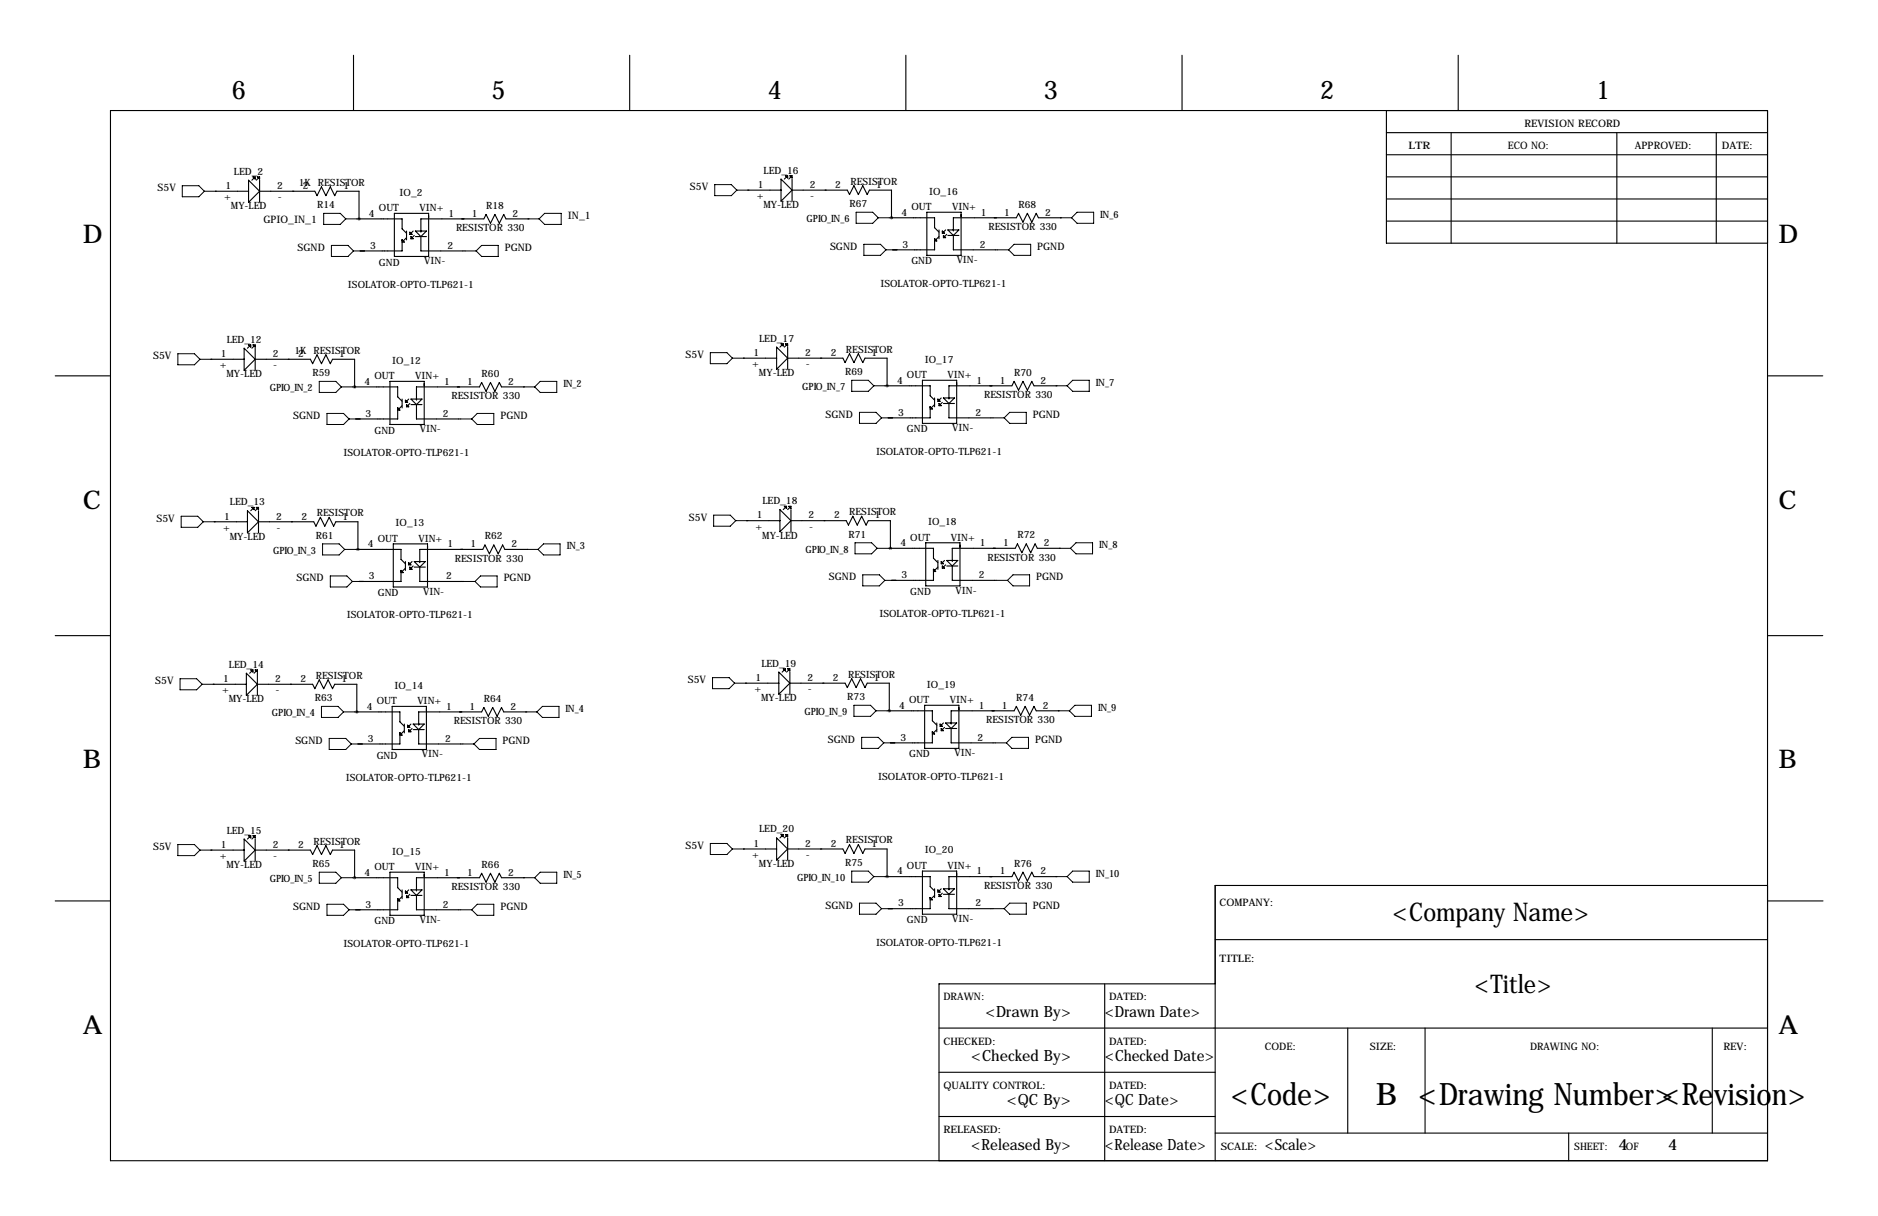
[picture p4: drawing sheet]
<svg xmlns="http://www.w3.org/2000/svg" width="432mm" height="279mm" viewBox="0 0 432 279" stroke-linecap="round" stroke-linejoin="round" font-family="sans-serif">
<g fill="none" stroke="#000" stroke-width=".25">
<path d="M81.3 12.7v12.7M144.8 12.7v12.7M208.3 12.7v12.7M271.8 12.7v12.7M335.3 12.7v12.7M25.4 25.4h381v241.3h-381zM318.8 30.5h87.6M318.8 35.6h87.6M318.8 25.4v30.5h87.6M333.7 30.5v25.4M371.8 30.5v25.4M394.6 30.5v25.4"/>
<path d="M49.5 43.9h.1M49.5 43.9h7.6M57.1 41.4l2.6 2.5-2.6 2.6zM58.2 40.6h.5v.5zM58.4 40.9l-.5 .5M59.2 40.6h.5v.5zM59.4 40.9l-.5 .5M59.7 43.9h12.7l.5 1.1 1-2.1 1 2.1 1-2.1 1.1 2.1 .5-1.1h5v6.4M59.7 41.4v5.1M67.3 43.9h.1M82 50.3h10.5v2.3l1 1M82.5 50.3h.1"/>
<path d="M90.7 49h7.9v9.9h-7.9zM92.5 55.6h.5l-.5-.5v2.6h-9.7M93.5 54.6l-.8 .8M93.5 53.1v2M94.2 53.3l.5 .5h-.5zM94.5 54.4l.5 .5h-.5zM95 53.1l-.5 .5M95.2 54.1l-.5 .5M95.5 53.1h2.5l-1.2 1.3zM95.5 54.4h2.5M96.8 54.4v3.3h10.1M121.4 50.3h.1"/>
<path d="M121.4 50.3h-5.1l-.5-1-1 2-1-2-1 2-1-2-.5 1h-14.5v3M172 43.7h.1M172 43.7h7.6M179.6 41.1l2.5 2.6-2.5 2.5zM180.6 40.4h.5v.5zM180.8 40.6l-.5 .5M181.6 40.4h.5v.5zM181.9 40.6l-.5 .5M182.1 43.7h12.7l.5 1 1-2 1.1 2 1-2 1 2 .5-1h5.1v6.3M182.1 41.1v5.1M189.7 43.7h.1M204.5 50h10.4v2.3l1 1"/>
<path d="M205 50h.1M213.1 48.8h7.9v9.9h-7.9zM214.9 55.4h.5l-.5-.5v2.5h-9.7M215.9 52.8v2.1M215.9 54.4l-.8 .7M216.7 53.1l.5 .5h-.5zM216.9 54.1l.5 .5h-.5zM217.4 52.8l-.5 .5M217.7 53.8l-.5 .6M217.9 52.8h2.6l-1.3 1.3zM217.9 54.1h2.6M219.2 54.1v3.3h10.2"/>
<path d="M243.8 50h.1M243.8 50h-5l-.5-1-1.1 2.1-1-2.1-1 2.1-1-2.1-.5 1h-14.5v3.1M318.8 45.7h87.6M318.8 50.8h87.6M318.8 40.6h87.6M57.1 79.2h.6v.6zM57.4 79.5l-.5 .5M58.2 79.2h.5v.6zM58.4 79.5l-.5 .5M178.6 79.8l2.5 2.5-2.5 2.5zM179.6 79h.5v.5zM179.8 79.2l-.5 .6"/>
<path d="M180.6 79h.5v.5zM180.8 79.2l-.5 .6M181.1 79.8v5M12.7 86.4h12.7M48.5 82.5h.1M48.5 82.5h7.6M56.1 80l2.6 2.5-2.6 2.6zM58.7 80v5.1M58.7 82.5h12.7l.5 1.1 1-2.1 1 2.1 1-2.1 1 2.1 .6-1.1h5v6.4M66.3 82.5h.1M81 88.9h10.4v2.3l1.1 1M81.5 88.9h.1"/>
<path d="M89.7 87.6h7.8v9.9h-7.8zM91.4 94.2h.5l-.5-.5v2.6h-9.6M92.5 91.7v2M92.5 93.2l-.8 .8M93.2 91.9l.5 .6h-.5zM93.5 93l.5 .5h-.5zM94 91.7l-.5 .5M94.2 92.7l-.5 .5M94.5 91.7h2.5l-1.2 1.3zM94.5 93h2.5M95.8 93v3.3h10.1M120.4 88.9h.1"/>
<path d="M120.4 88.9h-5.1l-.5-1-1 2-1-2-1 2-1.1-2-.5 1h-14.4v3M170.9 82.3h.1M170.9 82.3h7.7M181.1 82.3h12.7l.5 1 1-2 1 2 1.1-2 1 2 .5-1h5.1v6.3M188.7 82.3h.1M203.5 88.6h10.4v2.3l1 1M204 88.6h.1M212.1 87.4h7.9v9.9h-7.9zM213.9 94h.5l-.5-.5v2.5h-9.7M214.9 91.4v2.1M214.9 93l-.8 .7M215.6 91.7l.6 .5h-.6z"/>
<path d="M215.9 92.7l.5 .5h-.5zM216.4 91.4l-.5 .5M216.7 92.5l-.5 .5M216.9 91.4h2.6l-1.3 1.3zM216.9 92.7h2.6M218.2 92.7v3.3h10.1M242.8 88.6h.1M242.8 88.6h-5.1l-.5-1-1 2.1-1-2.1-1 2.1-1-2.1-.5 1h-14.5v3.1M406.4 86.4h12.7M49.3 119.9h.1M49.3 119.9h7.6M56.9 117.3l2.5 2.6-2.5 2.5z"/>
<path d="M57.9 116.6h.5v.5zM58.2 116.8l-.5 .5M58.9 116.6h.5v.5zM59.2 116.8l-.5 .5M59.4 119.9h12.7l.5 1 1.1-2 1 2 1-2 1 2 .5-1h5.1v6.3M59.4 117.3v5.1M67.1 119.9h.1M171.7 119.6h.1M171.7 119.6h7.6M179.3 117.1l2.6 2.5-2.6 2.6zM180.3 116.3h.5v.5zM180.6 116.6l-.5 .5"/>
<path d="M181.4 116.3h.5v.5zM181.6 116.6l-.5 .5M181.9 119.6h12.7l.5 1.1 1-2.1 1 2.1 1-2.1 1 2.1 .5-1.1h5.1v6.4M181.9 117.1v5.1M189.5 119.6h.1M81.8 126.2h10.4v2.3l1 1M82.3 126.2h.1M90.4 125h7.9v9.9h-7.9zM92.2 131.6h.5l-.5-.5v2.5h-9.7M93.2 129v2.1M93.2 130.6l-.7 .7M94 129.3l.5 .5h-.5z"/>
<path d="M94.2 130.3l.5 .5h-.5zM94.7 129l-.5 .5M95 130l-.5 .6M95.2 129h2.6l-1.3 1.3zM95.2 130.3h2.6M96.5 130.3v3.3h10.2M121.2 126.2h.1M121.2 126.2h-5.1l-.5-1-1 2.1-1.1-2.1-1 2.1-1-2.1-.5 1h-14.5v3.1M204.2 126h10.4v2.3l1 1M204.7 126h.1M212.9 124.7h7.8v9.9h-7.8zM214.6 131.3h.5l-.5-.5v2.5h-9.6"/>
<path d="M215.6 128.8v2M215.6 130.3l-.7 .8M216.4 129l.5 .5h-.5zM216.7 130l.5 .6h-.5zM217.2 128.8l-.5 .5M217.4 129.8l-.5 .5M217.7 128.8h2.5l-1.3 1.2zM217.7 130h2.5M218.9 130v3.3h10.2M243.6 126h.1M243.6 126h-5.1l-.5-1-1 2-1-2-1.1 2-1-2-.5 1h-14.5v3M12.7 146h12.7"/>
<path d="M49 157.2h.1M49 157.2h7.6M56.6 154.7l2.6 2.5-2.6 2.6zM57.7 153.9h.5v.5zM57.9 154.2l-.5 .5M58.7 153.9h.5v.5zM58.9 154.2l-.5 .5M59.2 157.2h12.7l.5 1 1-2 1 2 1-2 1.1 2 .5-1h5v6.4M59.2 154.7v5.1M66.8 157.2h.1M171.4 157h.1M171.4 157h7.7"/>
<path d="M179.1 154.4l2.5 2.6-2.5 2.5zM180.1 153.7h.5v.5zM180.3 153.9l-.5 .5M181.1 153.7h.5v.5zM181.4 153.9l-.6 .5M181.6 157h12.7l.5 1 1-2 1 2 1.1-2 1 2 .5-1h5.1v6.3M181.6 154.4v5.1M189.2 157h.1M406.4 146h12.7M81.5 163.6h10.4v2.3l1.1 1M82 163.6h.1M90.2 162.3h7.8v9.9h-7.8z"/>
<path d="M91.9 168.9h.6l-.6-.5v2.5h-9.6M93 167.9l-.8 .8M93 166.4v2M93.7 166.6l.5 .5h-.5zM94 167.6l.5 .5h-.5zM94.5 166.4l-.5 .5M94.7 167.4l-.5 .5M95 166.4h2.5l-1.2 1.2zM95 167.6h2.5M96.3 167.6v3.3h10.1M120.9 163.6h.1M120.9 163.6h-5.1l-.5-1-1 2-1-2-1 2-1-2-.6 1h-14.4v3"/>
<path d="M204 163.3h10.4v2.3l1 1M204.5 163.3h.1M212.6 162.1h7.9v9.9h-7.9zM214.4 168.7h.5l-.5-.6v2.6h-9.7M215.4 167.6l-.8 .8M215.4 166.1v2M216.2 166.4l.5 .5h-.5zM216.4 167.4l.5 .5h-.5zM216.9 166.1l-.5 .5M217.2 167.1l-.5 .5M217.4 166.1h2.6l-1.3 1.3zM217.4 167.4h2.6"/>
<path d="M218.7 167.4v3.3h10.2M243.3 163.3h.1M243.3 163.3h-5l-.6-1-1 2-1-2-1 2-1-2-.5 1h-14.5v3.1M48.5 195.3h.1M48.5 195.3h7.6M56.1 192.8l2.6 2.5-2.6 2.6zM57.1 192h.6v.5zM57.4 192.3l-.5 .5M58.2 192h.5v.5zM58.4 192.3l-.5 .5M58.7 192.8v5.1M58.7 195.3h12.7l.5 1 1-2 1 2 1-2 1 2 .6-1h5v6.4"/>
<path d="M66.3 195.3h.1M170.9 195.1h.1M170.9 195.1h7.7M178.6 192.5l2.5 2.6-2.5 2.5zM179.6 191.8h.5v.5zM179.8 192l-.5 .5M180.6 191.8h.5v.5zM180.8 192l-.5 .5M181.1 192.5v5.1M181.1 195.1h12.7l.5 1 1-2 1 2 1.1-2 1 2 .5-1h5.1v6.3M188.7 195.1h.1M12.7 207h12.7"/>
<path d="M81 201.7h10.4v2.3l1.1 1M81.5 201.7h.1M89.7 200.4h7.8v9.9h-7.8zM91.4 207h.5l-.5-.5v2.5h-9.6M92.5 204.5v2M92.5 206l-.8 .8M93.2 204.7l.5 .5h-.5zM93.5 205.7l.5 .5h-.5zM94 204.5l-.5 .5M94.2 205.5l-.5 .5M94.5 204.5h2.5l-1.2 1.2zM94.5 205.7h2.5"/>
<path d="M95.8 205.7v3.3h10.1M120.4 201.7h.1M120.4 201.7h-5.1l-.5-1-1 2-1-2-1 2-1.1-2-.5 1h-14.4v3M203.5 201.4h10.4v2.3l1 1M204 201.4h.1M212.1 200.2h7.9v9.9h-7.9zM213.9 206.8h.5l-.5-.6v2.6h-9.7M214.9 204.2v2M214.9 205.7l-.8 .8M215.6 204.5l.6 .5h-.6zM215.9 205.5l.5 .5h-.5zM216.4 204.2l-.5 .5"/>
<path d="M216.7 205.2l-.5 .5M216.9 204.2h2.6l-1.3 1.3zM216.9 205.5h2.6M218.2 205.5v3.3h10.1M242.8 201.4h.1M242.8 201.4h-5.1l-.5-1-1 2-1-2-1 2-1-2-.5 1h-14.5v3.1M279.4 215.9h127M406.4 203.5h-127v63.2M406.5 207h12.7M215.9 236.2h190.5M254 226.1v40.6M279.4 226.1h-63.5v40.6"/>
<path d="M309.9 236.2v24.1M327.7 236.2v24.1M393.7 236.2v24.1M215.9 246.4h63.5M215.9 256.5h63.5M279.4 260.3h127M360.7 260.3v6.4"/>
</g>
<g fill="none" stroke="#000" stroke-width=".23">
<path d="M41.9 42.7h3.8l1.3 1.2-1.3 1.3h-3.8zM47 43.9h2.5M74.4 49h3.8l1.3 1.3-1.3 1.3h-3.8zM76.2 56.4h3.8l1.3 1.3-1.3 1.2h-3.8zM79.5 50.3h2.5M81.3 57.7h2.5M106.9 57.7h2.6M109.5 57.7l1.2-1.3h3.9v2.5h-3.9zM121.4 50.3h2.6M124 50.3l1.2-1.3h3.8v2.6h-3.8zM164.3 42.4h3.8l1.3 1.3-1.3 1.3h-3.8zM169.4 43.7h2.6"/>
<path d="M196.8 48.8h3.9l1.2 1.2-1.2 1.3h-3.9zM198.6 56.1h3.8l1.3 1.3-1.3 1.3h-3.8zM201.9 50h2.6M203.7 57.4h2.5M229.4 57.4h2.5M231.9 57.4l1.3-1.3h3.8v2.6h-3.8zM243.8 50h2.6M247.6 48.8h3.9v2.5h-3.9l-1.2-1.3zM40.9 81.3h3.8l1.3 1.2-1.3 1.3h-3.8zM46 82.5h2.5M73.4 87.6h3.8l1.3 1.3-1.3 1.3h-3.8zM75.2 95h3.8l1.3 1.3-1.3 1.2h-3.8z"/>
<path d="M78.5 88.9h2.5M80.3 96.3h2.5M105.9 96.3h2.6M108.5 96.3l1.2-1.3h3.8v2.5h-3.8zM120.4 88.9h2.5M124.2 87.6h3.8v2.6h-3.8l-1.3-1.3zM163.3 81h3.8l1.3 1.3-1.3 1.3h-3.8zM168.4 82.3h2.5M195.8 87.4h3.8l1.3 1.2-1.3 1.3h-3.8zM197.6 94.7h3.8l1.3 1.3-1.3 1.3h-3.8zM200.9 88.6h2.6M202.7 96h2.5"/>
<path d="M228.3 96h2.6M230.9 96l1.3-1.3h3.8v2.6h-3.8zM242.8 88.6h2.6M246.6 87.4h3.8v2.5h-3.8l-1.2-1.3zM41.7 118.6h3.8l1.2 1.3-1.2 1.3h-3.8zM46.7 119.9h2.6M164.1 118.4h3.8l1.3 1.2-1.3 1.3h-3.8zM169.2 119.6h2.5M74.2 125h3.8l1.2 1.2-1.2 1.3h-3.8zM75.9 132.3h3.9l1.2 1.3-1.2 1.3h-3.9zM79.2 126.2h2.6M81 133.6h2.6"/>
<path d="M106.7 133.6h2.5M110.5 132.3h3.8v2.6h-3.8l-1.3-1.3zM121.2 126.2h2.5M125 125h3.8v2.5h-3.8l-1.3-1.3zM196.6 124.7h3.8l1.3 1.3-1.3 1.3h-3.8zM198.4 132.1h3.8l1.3 1.2-1.3 1.3h-3.8zM201.7 126h2.5M203.5 133.3h2.5M229.1 133.3h2.5M232.9 132.1h3.8v2.5h-3.8l-1.3-1.3zM243.6 126h2.5M246.1 126l1.3-1.3h3.8v2.6h-3.8z"/>
<path d="M41.4 156h3.8l1.3 1.2-1.3 1.3h-3.8zM46.5 157.2h2.5M163.8 155.7h3.8l1.3 1.3-1.3 1.2h-3.8zM168.9 157h2.5M73.9 162.3h3.8l1.3 1.3-1.3 1.2h-3.8zM75.7 169.7h3.8l1.3 1.2-1.3 1.3h-3.8zM79 163.6h2.5M80.8 170.9h2.5M106.4 170.9h2.6M110.2 169.7h3.8v2.5h-3.8l-1.2-1.3zM120.9 163.6h2.5M124.7 162.3h3.8v2.5h-3.8l-1.3-1.2z"/>
<path d="M196.3 162.1h3.9l1.2 1.2-1.2 1.3h-3.9zM198.1 169.4h3.8l1.3 1.3-1.3 1.3h-3.8zM201.4 163.3h2.6M203.2 170.7h2.5M228.9 170.7h2.5M231.4 170.7l1.3-1.3h3.8v2.6h-3.8zM243.3 163.3h2.6M247.1 162.1h3.9v2.5h-3.9l-1.2-1.3zM40.9 194.1h3.8l1.3 1.2-1.3 1.3h-3.8zM46 195.3h2.5M163.3 193.8h3.8l1.3 1.3-1.3 1.2h-3.8zM168.4 195.1h2.5"/>
<path d="M73.4 200.4h3.8l1.3 1.3-1.3 1.2h-3.8zM75.2 207.8h3.8l1.3 1.2-1.3 1.3h-3.8zM78.5 201.7h2.5M80.3 209h2.5M105.9 209h2.6M108.5 209l1.2-1.2h3.8v2.5h-3.8zM120.4 201.7h2.5M124.2 200.4h3.8v2.5h-3.8l-1.3-1.2zM195.8 200.2h3.8l1.3 1.2-1.3 1.3h-3.8zM197.6 207.5h3.8l1.3 1.3-1.3 1.3h-3.8zM200.9 201.4h2.6M202.7 208.8h2.5"/>
<path d="M228.3 208.8h2.6M230.9 208.8l1.3-1.3h3.8v2.6h-3.8zM242.8 201.4h2.6M246.6 200.2h3.8v2.5h-3.8l-1.2-1.3z"/>
</g>
<path d="M82.5 50.3a.05 .05 0 0 0 .1 0 .05 .05 0 0 0-.1 0zM81.5 88.9a.05 .05 0 0 0 .1 0 .05 .05 0 0 0-.1 0zM82 163.6a.05 .05 0 0 0 .1 0 .05 .05 0 0 0-.1 0zM81.5 201.7a.05 .05 0 0 0 .1 0 .05 .05 0 0 0-.1 0zM203.9 88.6a.05 .05 0 0 0 .1 0 .05 .05 0 0 0-.1 0zM204.4 163.3a.05 .05 0 0 0 .1 0 .05 .05 0 0 0-.1 0zM203.9 201.4a.05 .05 0 0 0 .1 0 .05 .05 0 0 0-.1 0z" fill="#000" stroke="#000" stroke-width=".63"/>
<g font-size="7.1">
<text x="283" y="254">&lt;Code&gt;</text>
<text x="316.3" y="254">B &lt;Drawing Number&gt;&lt;Revision&gt;</text>
</g>
<g font-size="5.9">
<text x="53.3" y="22.9">6</text>
<text x="113" y="22.9">5</text>
<text x="176.5" y="22.9">4</text>
<text x="240" y="22.9">3</text>
<text x="303.5" y="22.9">2</text>
<text x="367" y="22.9">1</text>
<text x="19" y="55.9">D</text>
<text x="408.9" y="55.9">D</text>
<text x="19" y="116.8">C</text>
<text x="408.9" y="116.8">C</text>
<text x="19" y="176.5">B</text>
<text x="408.9" y="176.5">B</text>
<text x="320.2" y="211.6">&lt;Company Name&gt;</text>
<text x="339" y="228.1">&lt;Title&gt;</text>
<text x="19" y="237.5">A</text>
<text x="408.9" y="237.5">A</text>
</g>
<g font-size="3.6">
<text x="226.6" y="233.7">&lt;Drawn By&gt;</text>
<text x="254" y="233.7">&lt;Drawn Date&gt;</text>
<text x="223.3" y="243.8">&lt;Checked By&gt;</text>
<text x="254" y="243.8">&lt;Checked Date&gt;</text>
<text x="231.5" y="254">&lt;QC By&gt;</text>
<text x="254" y="254">&lt;QC Date&gt;</text>
<text x="223.3" y="264.1">&lt;Released By&gt;</text>
<text x="254" y="264.1">&lt;Release Date&gt;</text>
<text x="290.8" y="264.1">&lt;Scale&gt;</text>
<text x="372.1" y="264.1">4</text>
<text x="383.5" y="264.1">4</text>
</g>
<g font-size="2.4">
<text x="350.5" y="29.2">REVISION RECORD</text>
<text x="323.8" y="34.3">LTR</text>
<text x="346.7" y="34.3">ECO NO:</text>
<text x="375.9" y="34.3">APPROVED:</text>
<text x="395.9" y="34.3">DATE:</text>
<text x="36.2" y="43.9">S5V</text>
<text x="158.6" y="43.7">S5V</text>
<text x="60.6" y="51.3">GPIO_IN_1</text>
<text x="130.6" y="50.3">IN_1</text>
<text x="68.4" y="57.7">SGND</text>
<text x="116.1" y="57.7">PGND</text>
<text x="190.9" y="57.4">SGND</text>
<text x="238.5" y="57.4">PGND</text>
<text x="35.2" y="82.5">S5V</text>
<text x="157.6" y="82.3">S5V</text>
<text x="67.4" y="96.3">SGND</text>
<text x="115.1" y="96.3">PGND</text>
<text x="189.8" y="96">SGND</text>
<text x="237.5" y="96">PGND</text>
<text x="36" y="119.9">S5V</text>
<text x="158.4" y="119.6">S5V</text>
<text x="68.2" y="133.6">SGND</text>
<text x="115.8" y="133.6">PGND</text>
<text x="190.6" y="133.3">SGND</text>
<text x="238.3" y="133.3">PGND</text>
<text x="35.7" y="157.2">S5V</text>
<text x="158.1" y="157">S5V</text>
<text x="67.9" y="170.9">SGND</text>
<text x="115.6" y="170.9">PGND</text>
<text x="190.3" y="170.7">SGND</text>
<text x="238" y="170.7">PGND</text>
<text x="35.2" y="195.3">S5V</text>
<text x="157.6" y="195.1">S5V</text>
<text x="67.4" y="209">SGND</text>
<text x="115.1" y="209">PGND</text>
<text x="189.8" y="208.8">SGND</text>
<text x="237.5" y="208.8">PGND</text>
<text x="280.4" y="208.3">COMPANY:</text>
<text x="280.4" y="221">TITLE:</text>
<text x="216.9" y="229.9">DRAWN:</text>
<text x="255" y="229.9">DATED:</text>
<text x="216.9" y="240">CHECKED:</text>
<text x="255" y="240">DATED:</text>
<text x="290.8" y="241.3">CODE:</text>
<text x="315" y="241.3">SIZE:</text>
<text x="351.8" y="241.3">DRAWING NO:</text>
<text x="396.2" y="241.3">REV:</text>
<text x="216.9" y="250.2">QUALITY CONTROL:</text>
<text x="255" y="250.2">DATED:</text>
<text x="216.9" y="260.3">RELEASED:</text>
<text x="255" y="260.3">DATED:</text>
<text x="280.7" y="264.2">SCALE:</text>
<text x="361.9" y="264.2">SHEET:</text>
<text x="373.8" y="264.2">OF</text>
</g>
<g font-size="2.3">
<text x="53.8" y="40.1">LED_2</text>
<text x="175.6" y="39.9">LED_16</text>
<text x="51.6" y="46">+</text>
<text x="51.8" y="43.4">1</text>
<text x="63.8" y="43.4">2</text>
<text x="63.9" y="46">-</text>
<text x="68.7" y="42.7">1K RESISTOR</text>
<text x="69.6" y="43.4">2</text>
<text x="72.9" y="47.8">R14</text>
<text x="79" y="43.4">1</text>
<text x="91.9" y="45">IO_2</text>
<text x="174" y="45.8">+</text>
<text x="174.2" y="43.2">1</text>
<text x="175.5" y="47.8">MY-LED</text>
<text x="186.2" y="43.2">2</text>
<text x="186.3" y="45.8">-</text>
<text x="192" y="43.2">2</text>
<text x="195.3" y="47.6">R67</text>
<text x="195.5" y="42.4">RESISTOR</text>
<text x="201.4" y="43.2">1</text>
<text x="213.6" y="44.7">IO_16</text>
<text x="234.2" y="47.8">R68</text>
<text x="53.1" y="48.1">MY-LED</text>
<text x="84.8" y="49.8">4</text>
<text x="87.1" y="48.6">OUT</text>
<text x="96.5" y="48.6">VIN+</text>
<text x="103.1" y="49.8">1</text>
<text x="104.9" y="53.2">RESISTOR 330</text>
<text x="108.5" y="49.8">1</text>
<text x="111.8" y="48">R18</text>
<text x="117.9" y="49.8">2</text>
<text x="185.5" y="51.1">GPIO_IN_6</text>
<text x="207.3" y="49.5">4</text>
<text x="209.5" y="48.3">OUT</text>
<text x="218.9" y="48.3">VIN+</text>
<text x="225.6" y="49.5">1</text>
<text x="227.3" y="52.9">RESISTOR 330</text>
<text x="230.9" y="49.5">1</text>
<text x="240.3" y="49.5">2</text>
<text x="253" y="50">IN_6</text>
<text x="85.1" y="57.2">3</text>
<text x="102.9" y="57.2">2</text>
<text x="207.5" y="56.9">3</text>
<text x="225.3" y="56.9">2</text>
<text x="87.1" y="61">GND</text>
<text x="97.5" y="60.8">VIN-</text>
<text x="202.4" y="65.9">ISOLATOR-OPTO-TLP621-1</text>
<text x="209.5" y="60.8">GND</text>
<text x="220" y="60.5">VIN-</text>
<text x="80" y="66.1">ISOLATOR-OPTO-TLP621-1</text>
<text x="50.8" y="82">1</text>
<text x="52.1" y="78.7">LED_12</text>
<text x="62.7" y="82">2</text>
<text x="67.7" y="81.3">1K RESISTOR</text>
<text x="68.6" y="82">2</text>
<text x="78" y="82">1</text>
<text x="90.2" y="83.6">IO_12</text>
<text x="173.2" y="81.8">1</text>
<text x="174.5" y="78.5">LED_17</text>
<text x="185.2" y="81.8">2</text>
<text x="191" y="81.8">2</text>
<text x="194.5" y="81">RESISTOR</text>
<text x="200.4" y="81.8">1</text>
<text x="212.6" y="83.3">IO_17</text>
<text x="50.5" y="84.6">+</text>
<text x="52.1" y="86.7">MY-LED</text>
<text x="62" y="89.9">GPIO_IN_2</text>
<text x="62.8" y="84.6">-</text>
<text x="71.9" y="86.4">R59</text>
<text x="83.8" y="88.4">4</text>
<text x="86.1" y="87.2">OUT</text>
<text x="95.5" y="87.2">VIN+</text>
<text x="102.1" y="88.4">1</text>
<text x="107.4" y="88.4">1</text>
<text x="110.7" y="86.6">R60</text>
<text x="116.8" y="88.4">2</text>
<text x="129.5" y="88.9">IN_2</text>
<text x="173" y="84.4">+</text>
<text x="174.5" y="86.4">MY-LED</text>
<text x="184.5" y="89.7">GPIO_IN_7</text>
<text x="185.3" y="84.4">-</text>
<text x="194.3" y="86.2">R69</text>
<text x="206.2" y="88.1">4</text>
<text x="208.5" y="86.9">OUT</text>
<text x="217.9" y="86.9">VIN+</text>
<text x="224.5" y="88.1">1</text>
<text x="229.9" y="88.1">1</text>
<text x="233.2" y="86.4">R70</text>
<text x="239.3" y="88.1">2</text>
<text x="252" y="88.6">IN_7</text>
<text x="84.1" y="95.8">3</text>
<text x="101.9" y="95.8">2</text>
<text x="103.8" y="91.8">RESISTOR 330</text>
<text x="206.5" y="95.5">3</text>
<text x="224.3" y="95.5">2</text>
<text x="226.3" y="91.5">RESISTOR 330</text>
<text x="86.1" y="99.6">GND</text>
<text x="96.5" y="99.4">VIN-</text>
<text x="208.5" y="99.4">GND</text>
<text x="218.9" y="99.1">VIN-</text>
<text x="79" y="104.7">ISOLATOR-OPTO-TLP621-1</text>
<text x="201.4" y="104.5">ISOLATOR-OPTO-TLP621-1</text>
<text x="51.6" y="119.4">1</text>
<text x="52.9" y="116.1">LED_13</text>
<text x="63.5" y="119.4">2</text>
<text x="69.3" y="119.4">2</text>
<text x="72.8" y="118.6">RESISTOR</text>
<text x="78.7" y="119.4">1</text>
<text x="174" y="119.1">1</text>
<text x="175.3" y="115.8">LED_18</text>
<text x="185.9" y="119.1">2</text>
<text x="191.8" y="119.1">2</text>
<text x="195.3" y="118.4">RESISTOR</text>
<text x="201.2" y="119.1">1</text>
<text x="51.3" y="122">+</text>
<text x="52.8" y="124">MY-LED</text>
<text x="63.6" y="122">-</text>
<text x="72.6" y="123.8">R61</text>
<text x="84.6" y="125.7">4</text>
<text x="86.9" y="124.5">OUT</text>
<text x="91" y="120.9">IO_13</text>
<text x="96.2" y="124.5">VIN+</text>
<text x="102.9" y="125.7">1</text>
<text x="108.2" y="125.7">1</text>
<text x="111.5" y="124">R62</text>
<text x="117.6" y="125.7">2</text>
<text x="173.7" y="121.7">+</text>
<text x="175.3" y="123.8">MY-LED</text>
<text x="186" y="121.7">-</text>
<text x="195.1" y="123.5">R71</text>
<text x="207" y="125.5">4</text>
<text x="209.3" y="124.2">OUT</text>
<text x="213.4" y="120.7">IO_18</text>
<text x="218.6" y="124.2">VIN+</text>
<text x="225.3" y="125.5">1</text>
<text x="230.6" y="125.5">1</text>
<text x="233.9" y="123.7">R72</text>
<text x="240" y="125.5">2</text>
<text x="252.7" y="126">IN_8</text>
<text x="62.8" y="127.3">GPIO_IN_3</text>
<text x="104.6" y="129.1">RESISTOR 330</text>
<text x="130.3" y="126.2">IN_3</text>
<text x="185.2" y="127">GPIO_IN_8</text>
<text x="227" y="128.9">RESISTOR 330</text>
<text x="84.8" y="133.1">3</text>
<text x="86.9" y="136.9">GND</text>
<text x="97.3" y="136.7">VIN-</text>
<text x="102.6" y="133.1">2</text>
<text x="207.3" y="132.8">3</text>
<text x="209.3" y="136.7">GND</text>
<text x="219.7" y="136.4">VIN-</text>
<text x="225" y="132.8">2</text>
<text x="79.8" y="142.1">ISOLATOR-OPTO-TLP621-1</text>
<text x="202.2" y="141.8">ISOLATOR-OPTO-TLP621-1</text>
<text x="52.6" y="153.4">LED_14</text>
<text x="72.6" y="156">RESISTOR</text>
<text x="175.1" y="153.2">LED_19</text>
<text x="195" y="155.7">RESISTOR</text>
<text x="51.1" y="159.3">+</text>
<text x="51.3" y="156.7">1</text>
<text x="52.6" y="161.4">MY-LED</text>
<text x="63.2" y="156.7">2</text>
<text x="63.3" y="159.3">-</text>
<text x="69.1" y="156.7">2</text>
<text x="72.4" y="161.1">R63</text>
<text x="78.5" y="156.7">1</text>
<text x="86.6" y="161.8">OUT</text>
<text x="90.7" y="158.2">IO_14</text>
<text x="96" y="161.8">VIN+</text>
<text x="111.3" y="161.3">R64</text>
<text x="173.5" y="159">+</text>
<text x="173.7" y="156.5">1</text>
<text x="175" y="161.1">MY-LED</text>
<text x="185.7" y="156.5">2</text>
<text x="185.8" y="159">-</text>
<text x="191.5" y="156.5">2</text>
<text x="194.8" y="160.9">R73</text>
<text x="200.9" y="156.5">1</text>
<text x="209" y="161.6">OUT</text>
<text x="213.1" y="158">IO_19</text>
<text x="218.4" y="161.6">VIN+</text>
<text x="233.7" y="161">R74</text>
<text x="62.5" y="164.6">GPIO_IN_4</text>
<text x="84.3" y="163.1">4</text>
<text x="102.6" y="163.1">1</text>
<text x="104.3" y="166.5">RESISTOR 330</text>
<text x="107.9" y="163.1">1</text>
<text x="117.3" y="163.1">2</text>
<text x="130" y="163.6">IN_4</text>
<text x="185" y="164.3">GPIO_IN_9</text>
<text x="206.8" y="162.8">4</text>
<text x="225" y="162.8">1</text>
<text x="226.8" y="166.2">RESISTOR 330</text>
<text x="230.4" y="162.8">1</text>
<text x="239.8" y="162.8">2</text>
<text x="252.5" y="163.3">IN_9</text>
<text x="84.6" y="170.4">3</text>
<text x="102.4" y="170.4">2</text>
<text x="207" y="170.2">3</text>
<text x="219.5" y="173.8">VIN-</text>
<text x="224.8" y="170.2">2</text>
<text x="79.5" y="179.4">ISOLATOR-OPTO-TLP621-1</text>
<text x="86.6" y="174.3">GND</text>
<text x="97" y="174">VIN-</text>
<text x="201.9" y="179.2">ISOLATOR-OPTO-TLP621-1</text>
<text x="209" y="174">GND</text>
<text x="52.1" y="191.5">LED_15</text>
<text x="174.5" y="191.3">LED_20</text>
<text x="50.5" y="197.4">+</text>
<text x="50.8" y="194.8">1</text>
<text x="62.7" y="194.8">2</text>
<text x="62.8" y="197.4">-</text>
<text x="68.6" y="194.8">2</text>
<text x="72.1" y="194.1">RESISTOR</text>
<text x="78" y="194.8">1</text>
<text x="90.2" y="196.3">IO_15</text>
<text x="173" y="197.1">+</text>
<text x="173.2" y="194.6">1</text>
<text x="185.2" y="194.6">2</text>
<text x="185.3" y="197.1">-</text>
<text x="191" y="194.6">2</text>
<text x="194.5" y="193.8">RESISTOR</text>
<text x="200.4" y="194.6">1</text>
<text x="212.6" y="196.1">IO_20</text>
<text x="52.1" y="199.5">MY-LED</text>
<text x="62" y="202.7">GPIO_IN_5</text>
<text x="71.9" y="199.2">R65</text>
<text x="83.8" y="201.2">4</text>
<text x="86.1" y="199.9">OUT</text>
<text x="95.5" y="199.9">VIN+</text>
<text x="102.1" y="201.2">1</text>
<text x="107.4" y="201.2">1</text>
<text x="110.7" y="199.4">R66</text>
<text x="116.8" y="201.2">2</text>
<text x="129.5" y="201.7">IN_5</text>
<text x="174.5" y="199.2">MY-LED</text>
<text x="183.3" y="202.4">GPIO_IN_10</text>
<text x="194.3" y="199">R75</text>
<text x="206.2" y="200.9">4</text>
<text x="208.5" y="199.7">OUT</text>
<text x="217.9" y="199.7">VIN+</text>
<text x="224.5" y="200.9">1</text>
<text x="229.9" y="200.9">1</text>
<text x="233.2" y="199.1">R76</text>
<text x="239.3" y="200.9">2</text>
<text x="252" y="201.4">IN_10</text>
<text x="84.1" y="208.5">3</text>
<text x="101.9" y="208.5">2</text>
<text x="103.8" y="204.6">RESISTOR 330</text>
<text x="206.5" y="208.3">3</text>
<text x="224.3" y="208.3">2</text>
<text x="226.3" y="204.3">RESISTOR 330</text>
<text x="86.1" y="212.4">GND</text>
<text x="96.5" y="212.1">VIN-</text>
<text x="208.5" y="212.1">GND</text>
<text x="218.9" y="211.9">VIN-</text>
<text x="79" y="217.5">ISOLATOR-OPTO-TLP621-1</text>
<text x="201.4" y="217.3">ISOLATOR-OPTO-TLP621-1</text>
</g>
</svg>
